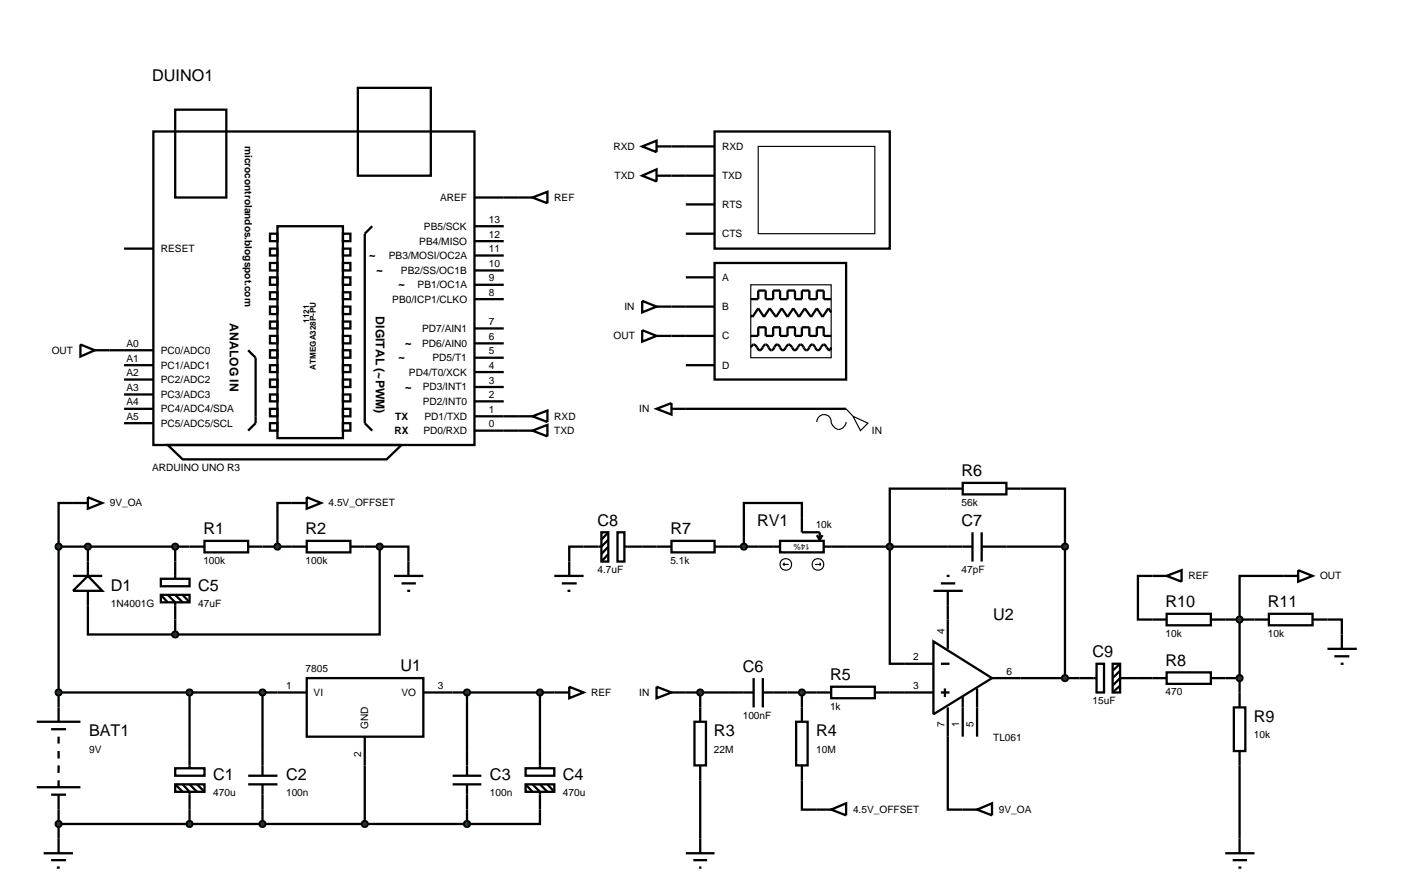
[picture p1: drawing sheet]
<svg xmlns="http://www.w3.org/2000/svg" width="244mm" height="155mm" viewBox="0 0 244 155" stroke-linecap="round" stroke-linejoin="round" font-family="sans-serif">
<g fill="none" stroke="#000" stroke-width=".4">
<path d="M87.7 34.4h2.5M116.9 25.5h2.5M116.9 30.6h2.5M116.9 53.4h2.5M116.9 58.5h2.5M19.1 61h2.5M87.7 72.5h2.5M87.7 75h2.5M119.4 71.2h27.9M10.2 95.2v30.5M10.2 95.2h22.8M12.7 87.6h-2.5v7.6"/>
<path d="M15.3 95.2v2.6M30.5 95.2v2.6M45.7 95.2h5.1M50.8 87.6h-2.5v7.6M63.5 95.2h2.6M66.1 95.2v15.3h-35.6M66.1 95.2h5v2.6M101.6 95.2h-2.5v2.6M111.8 95.2h2.5M126.9 95.2h5.1M139.6 90.2v-2.6h-10.1v7.6M147.3 95.2h17.7"/>
<path d="M165 85.1h-10.1v30.5h2.5M175.2 95.2h10.2M177.7 85.1h7.7v10.1M185.4 95.2v22.9M15.3 105.4v5.1h15.2M30.5 107.9v2.6M53.4 118.1h20.3v10.2h-20.3zM165 105.4v2.5M177.7 118.1h10.2M198.1 118.1h2.5M200.6 100.3h-2.5v7.6h2.5M213.3 118.1h2.5"/>
<path d="M213.3 107.9h5.1M223.5 100.3h-7.7v20.3M231.1 107.9h2.5v2.6M6.4 125.7h7.6M6.4 137.1h7.6M8.9 127h2.6M8.9 138.4h2.6M10.2 120.6h43.2M10.2 128.3v1.2M10.2 130.8v1.3M10.2 133.3v1.3M10.2 135.9v1.2"/>
<path d="M10.2 138.4v7.6M30.5 133.8h5.1v1.3h-5.1zM30.5 136.6h5.1v1.3h-5.1zM30.5 136.6l1.3 1.3M31.8 136.6l1.2 1.3v5.6M33 120.6v13.2M33 136.6l1.3 1.3M34.3 136.6l1.3 1.3M43.2 135.1h5.1M43.2 136.6h5.1M45.7 120.6v14.5M45.7 136.6v6.9"/>
<path d="M63.5 128.3v15.2M73.7 120.6h22.8M81.3 120.6v10.2M94 120.6v10.2M119.4 120.6h7.5M121.9 120.6v2.6M121.9 135.9v10.1M137.1 120.6h5.1M139.6 135.9v5.1h2.6M139.6 120.6v2.6M154.9 120.6h2.5M165 128.3v12.7h2.6"/>
<path d="M215.8 133.3v12.7M10.2 143.5h71.1M81.3 141v2.5M94 141v2.5h-12.7"/>
</g>
<g fill="#004000" stroke="#000" stroke-width=".4">
<path d="M45.4 120.2l.3-.1-.5 .5zM45.7 120.1l.3 .1 .2 .4zM46.2 120.6l-.1 .3-.4 .2zM45.2 120.6l.5 .5-.4-.2z"/>
<path d="M32.7 120.2l.3-.1-.5 .5zM33 120.1l.3 .1 .2 .4zM33 121.1l.5-.5-.1 .3zM32.5 120.6l.5 .5-.4-.2z"/>
</g>
<g fill="#004000">
<path d="M45.7 120.1l.5 .5-.5 .5-.5-.5z"/>
<path d="M32.5 120.6l.5-.5 .5 .5-.5 .5z"/>
</g>
<path d="M78.8 135.1h5M78.8 136.6h5M81.3 130.8v4.3M81.3 136.6v4.4M91.5 133.8h5v1.3h-5zM91.5 136.6h5v1.3h-5zM91.5 136.6l1.2 1.3M92.7 136.6l1.3 1.3v3.1M94 130.8v3M94 136.6l1.3 1.3M95.3 136.6l1.2 1.3" fill="none" stroke="#000" stroke-width=".4"/>
<path d="M80.9 120.3l.4-.2-.5 .5zM81.3 120.1l.3 .1 .2 .4zM81.8 120.6l-.1 .3-.4 .2zM80.8 120.6l.5 .5-.3-.1z" fill="#004000" stroke="#000" stroke-width=".4"/>
<path d="M80.8 120.6l.5-.5 .5 .5-.5 .5z" fill="#004000"/>
<path d="M99.1 119.6l2.5 1-2.5 1zM96.5 120.6h2.6M7.6 148.6h5.1M8.9 149.8h2.6M9.9 151.1h.5M10.2 146v2.6" fill="none" stroke="#000" stroke-width=".4"/>
<path d="M93.6 120.3l.4-.2-.5 .5zM94 120.1l.3 .1 .2 .4zM94.5 120.6l-.1 .3-.4 .2zM93.5 120.6l.5 .5-.3-.1z" fill="#004000" stroke="#000" stroke-width=".4"/>
<path d="M93.5 120.6l.5-.5 .5 .5-.5 .5z" fill="#004000"/>
<g fill="none" stroke="#000" stroke-width=".4">
<path d="M12.7 87.6h2.6M15.3 86.6l2.5 1-2.5 1zM30.5 97.8v3M33 95.2h2.6M35.6 94.2h7.6v2h-7.6zM43.2 95.2h2.5M50.8 87.6h2.6M50.8 95.2h2.6M53.4 94.2h7.6v2h-7.6zM53.4 86.6l2.5 1-2.5 1zM61 95.2h2.5M28 100.8h5v1.3h-5z"/>
<path d="M28 103.6h5v1.3h-5zM28 103.6l1.2 1.3M29.2 103.6l1.3 1.3v3M30.5 103.6l1.3 1.3M31.8 103.6l1.2 1.3M157.4 115.6h5.1M162.5 111.7l10.2 6.4-10.2 6.3zM162.5 102.9h5.1M163.8 115.6h1.5M163.8 101.6h2.5M164.5 119.9v1.5M164.8 100.3h.5"/>
<path d="M165 102.9v2.5M165 107.9v5.1M170.1 119.9v8.4M172.7 118.1h5M120.9 125.7h2v7.6h-2zM121.9 123.2v2.5M121.9 133.3v2.6M138.6 125.7h2v7.6h-2zM139.6 123.2v2.5M139.6 133.3v2.6M157.4 120.6h5.1M163.8 120.6h1.5"/>
<path d="M165 123.2v5.1M167.6 121.4v6.9M167.6 141h2.5M170.1 141l2.6-1.1v2.1z"/>
</g>
<g fill="#004000" stroke="#000" stroke-width=".4">
<path d="M32.7 143.1l.3-.1-.5 .5zM33 143l.4 .2 .1 .3zM33 144l.5-.5-.2 .4zM32.5 143.5l.5 .5-.4-.2z"/>
<path d="M45.4 143.1l.3-.1-.5 .5zM45.7 143l.4 .2 .1 .3zM45.7 144l.5-.5-.2 .4zM45.2 143.5l.5 .5-.3-.1z"/>
<path d="M63.2 143.1l.3-.1-.5 .5zM63.5 143l.4 .2 .1 .3zM63.5 144l.5-.5-.2 .4zM63 143.5l.5 .5-.3-.1z"/>
<path d="M9.9 143.1l.3-.1-.5 .5zM10.2 143l.4 .2 .1 .3zM10.2 144l.5-.5-.2 .4zM9.7 143.5l.5 .5-.4-.2z"/>
<path d="M80.9 143.2l.4-.2-.5 .5zM81.3 143l.4 .2 .1 .3zM81.8 143.5l-.2 .4-.3 .1zM80.8 143.5l.5 .5-.3-.1z"/>
<path d="M9.9 120.2l.3-.1-.5 .5zM10.2 120.1l.3 .1 .2 .4zM10.7 120.6l-.2 .4-.3 .1zM9.7 120.6l.5 .5-.4-.2z"/>
</g>
<g fill="#004000">
<path d="M33 143l.5 .5-.5 .5-.5-.5z"/>
<path d="M45.7 143l.5 .5-.5 .5-.5-.5z"/>
<path d="M63.5 143l.5 .5-.5 .5-.5-.5z"/>
<path d="M10.2 143l.5 .5-.5 .5-.5-.5z"/>
<path d="M81.3 143l.5 .5-.5 .5-.5-.5z"/>
<path d="M9.7 120.6l.5-.5 .5 .5-.5 .5z"/>
</g>
<path d="M15.3 97.8v2.5M71.1 97.8v2.5M12.7 102.9l2.6-2.6 2.5 2.6zM12.7 100.3h5.1M15.3 102.9v2.5M68.6 100.3h5.1M69.9 101.6h2.5M70.9 102.9h.5" fill="none" stroke="#000" stroke-width=".4"/>
<g fill="#004000" stroke="#000" stroke-width=".4">
<path d="M15 94.8l.3-.1-.5 .5zM15.3 94.7l.3 .1 .2 .4zM15.8 95.2l-.1 .3-.4 .2zM14.8 95.2l.5 .5-.4-.2z"/>
<path d="M30.1 94.9l.4-.2-.5 .5zM30.5 94.7l.4 .2 .1 .3zM31 95.2l-.1 .3-.4 .2zM30 95.2l.5 .5-.3-.1z"/>
<path d="M30.1 110.2l.4-.2-.5 .5zM30.5 110l.4 .2 .1 .3zM31 110.5l-.1 .3-.4 .2zM30 110.5l.5 .5-.3-.1z"/>
<path d="M65.8 94.8l.3-.1-.5 .5zM66.1 94.7l.3 .1 .2 .4zM66.6 95.2l-.1 .3-.4 .2zM65.6 95.2l.5 .5-.4-.2z"/>
</g>
<g fill="#004000">
<path d="M15.3 94.7l.5 .5-.5 .5-.5-.5z"/>
<path d="M30 95.2l.5-.5 .5 .5-.5 .5z"/>
<path d="M30 110.5l.5-.5 .5 .5-.5 .5z"/>
<path d="M66.1 94.7l.5 .5-.5 .5-.5-.5z"/>
</g>
<g fill="none" stroke="#000" stroke-width=".4">
<path d="M131.2 118.1v5.1M132.8 118.1v5.1M144.7 119.6h7.6v2h-7.6zM126.9 120.6h4.3M132.8 120.6h4.3M142.2 120.6h2.5M152.3 120.6h2.6M119.4 148.6h5M120.7 149.8h2.4M121.7 151.1h.4M121.9 146v2.6M142.2 141h2.5"/>
<path d="M144.7 141l2.6-1.1v2.1z"/>
</g>
<path d="M139.2 120.3l.4-.2-.5 .5zM139.6 120.1l.4 .2 .1 .3zM140.1 120.6l-.1 .3-.4 .2zM139.1 120.6l.5 .5-.3-.1z" fill="#004000" stroke="#000" stroke-width=".4"/>
<path d="M139.1 120.6l.5-.5 .5 .5-.5 .5z" fill="#004000"/>
<g fill="none" stroke="#000" stroke-width=".4">
<path d="M119.4 58.5h5M119.4 48.3h5M119.4 53.4h5M124.4 45.8h22.9v20.3h-22.9zM130.7 52.1h1.3v-1.5h1.3v1.5h1.3v-1.5h1.2v1.5h1.3v-1.5h1.3v1.5h1.2v-1.5h1.3v1.5h1.3v-1.5h1.2v1.5h1.3M130.7 58.5h1.3v-1.5h1.3v1.5h1.3v-1.5h1.2v1.5h1.3v-1.5h1.3v1.5h1.2v-1.5h1.3v1.5h1.3v-1.5h1.2v1.5h1.3M144.7 54.4l-.5-.7-1 1.5-1-1.5-1 1.5-1.1-1.5-1 1.5-1-1.5-1 1.5-1-1.5-1 1.5-1.1-1.5-1 1.5-1-1.5-1 1.5-.3-.3M119.4 63.6h5M130.7 60.5a.55 .55 0 0 1 .8-.4l.5 .8 .3 .1 .7-.9 .3-.1 .3 .1 .4 .8 .3 .1 .3-.1 .4-.8 .3-.1 .3 .1 .4 .8 .3 .1 .3-.1 .2-.4a.55 .55 0 0 1 .8-.4l.5 .8 .3 .1 .7-.9 .3-.1 .3 .1 .4 .8 .3 .1 .3-.1 .4-.8 .3-.1 .3 .1 .4 .8 .3 .1 .3-.1 .7-.9 .3 .1 .5 .8 .3 .1 .2-.5M165 95.2h4.3M165 85.1h2.6M167.6 84.1h7.6v2h-7.6z"/>
<path d="M169.3 92.7v5.1M170.9 92.7v5.1M170.9 95.2h4.3M175.2 85.1h2.5"/>
</g>
<path d="M130.7 49.6h14v12.7h-14z" fill="none" stroke="#000" stroke-width=".2"/>
<g fill="#004000" stroke="#000" stroke-width=".4">
<path d="M154.5 94.9l.4-.2-.5 .5zM154.9 94.7l.3 .1 .2 .4zM155.4 95.2l-.1 .3-.4 .2zM154.4 95.2l.5 .5-.3-.1z"/>
<path d="M185 94.9l.4-.2-.5 .5zM185.4 94.7l.3 .1 .2 .4zM185.9 95.2l-.1 .3-.4 .2zM184.9 95.2l.5 .5-.4-.2z"/>
</g>
<g fill="#004000">
<path d="M154.4 95.2l.5-.5 .5 .5-.5 .5z"/>
<path d="M184.9 95.2l.5-.5 .5 .5-.5 .5z"/>
</g>
<g fill="none" stroke="#000" stroke-width=".4">
<path d="M99.1 97.8v2.5M104.7 92.7h1.2v5.1h-1.2zM105.9 94l-1.2 1.2h-3.1M105.9 96.5l-1.2 1.3M105.9 95.2l-1.2 1.3M105.9 92.7l-1.2 1.3M107.5 92.7h1.2v5.1h-1.2zM108.7 95.2h3.1M114.3 95.2h2.6M116.9 94.2h7.5v2h-7.5zM124.4 95.2h2.5M96.5 100.3h5.1"/>
<path d="M97.8 101.6h2.6M98.8 102.9h.5M187.9 118.1h3M190.9 115.6h1.3v5h-1.3zM193.7 115.6h1.3v5h-1.3zM195 115.6l-1.3 1.2M195 116.8l-1.3 1.3M195 119.4l-1.3 1.2M198.1 118.1h-3.1l-1.3 1.3M200.6 118.1h2.5M203.1 117.1h7.7v2h-7.7zM210.8 118.1h2.5"/>
</g>
<path d="M185.1 117.7l.3-.1-.5 .5zM185.4 117.6l.4 .2 .1 .3zM185.4 118.6l.5-.5-.2 .4zM184.9 118.1l.5 .5-.3-.1z" fill="#004000" stroke="#000" stroke-width=".4"/>
<path d="M185.4 117.6l.5 .5-.5 .5-.5-.5z" fill="#004000"/>
<path d="M226 99.3l2.5 1-2.5 1zM223.5 100.3h2.5M214.8 123.2h2v7.6h-2zM215.8 120.6v2.6M215.8 130.8v2.5M213.3 148.6h5.1M214.6 149.8h2.5M215.6 151.1h.5M215.8 146v2.6" fill="none" stroke="#000" stroke-width=".4"/>
<path d="M215.5 117.7l.3-.1-.5 .5zM215.8 117.6l.4 .2 .1 .3zM216.3 118.1l-.2 .4-.3 .1zM215.3 118.1l.5 .5-.3-.1z" fill="#004000" stroke="#000" stroke-width=".4"/>
<path d="M215.8 117.6l.5 .5-.5 .5-.5-.5z" fill="#004000"/>
<path d="M114.3 119.6l2.6 1-2.6 1zM116.9 120.6h2.5" fill="none" stroke="#000" stroke-width=".4"/>
<path d="M121.6 120.2l.3-.1-.5 .5zM121.9 120.1l.3 .1 .2 .4zM122.4 120.6l-.2 .4-.3 .1zM121.4 120.6l.5 .5-.4-.2z" fill="#004000" stroke="#000" stroke-width=".4"/>
<path d="M121.9 120.1l.5 .5-.5 .5-.5-.5z" fill="#004000"/>
<path d="M111.8 52.4l2.5 1-2.5 1zM111.8 57.5l2.5 1-2.5 1zM114.3 53.4h2.6M114.3 58.5h2.6M114.3 71.2l2.6-1v2zM116.9 71.2h2.5M132 95.2h3.8M135.8 94.2h7.6v2h-7.6zM139.6 90.2v2.5h3.1v1.3M142.2 93.2l.5 .8M143.2 93.2l-.5 .8M143.4 95.2h3.9" fill="none" stroke="#000" stroke-width=".4"/>
<g fill="none" stroke="#000" stroke-width=".2">
<path d="M136.3 98.3l.3 .2M136.3 98.3h1M136.6 98l-.3 .3M141.9 98.3h1M142.7 98l.2 .3M142.9 98.3l-.2 .2"/>
<circle cx="136.8" cy="98.3" r="1.01"/>
<circle cx="142.4" cy="98.3" r="1.01"/>
</g>
<path d="M129.1 94.9l.4-.2-.5 .5zM129.5 94.7l.3 .1 .2 .4zM130 95.2l-.1 .3-.4 .2zM129 95.2l.5 .5-.3-.1z" fill="#004000" stroke="#000" stroke-width=".4"/>
<path d="M129 95.2l.5-.5 .5 .5-.5 .5z" fill="#004000"/>
<g fill="none" stroke="#000" stroke-width=".4">
<path d="M119.4 25.5h5M119.4 35.6h5M119.4 30.6h5M124.4 22.9h30.5v20.4h-30.5zM119.4 40.7h5M200.6 100.3h2.5M200.6 107.9h2.5M203.1 106.9h7.7v2h-7.7zM203.1 100.3l2.6-1v2zM210.8 107.9h2.5M218.4 107.9h2.5M220.9 106.9h7.6v2h-7.6z"/>
<path d="M228.5 107.9h2.6M231.1 113h5.1M232.3 114.3h2.6M233.4 115.6h.5M233.6 110.5v2.5"/>
</g>
<path d="M132 25.5h20.3v15.2h-20.3z" fill="none" stroke="#000" stroke-width=".2"/>
<path d="M215.4 107.6l.4-.2-.5 .5zM215.8 107.4l.3 .1 .2 .4zM216.3 107.9l-.1 .3-.4 .2zM215.3 107.9l.5 .5-.4-.2z" fill="#004000" stroke="#000" stroke-width=".4"/>
<path d="M215.3 107.9l.5-.5 .5 .5-.5 .5z" fill="#004000"/>
<g fill="none" stroke="#000" stroke-width=".4">
<path d="M30.5 19.1h8.9v15.3h-8.9zM62.3 15.3h12.7v15.3h-12.7zM26.7 22.9h55.9v54.6h-55.9zM48.3 39.4h11.4v36.9h-11.4zM64.8 39.4l-1.3 1.3v33l1.3 1.3M82.6 39.4h5.1M82.6 34.4h5.1M90.2 34.4h2.5M92.7 34.4l2.6-1v2zM111.8 25.5l2.5-1v2zM111.8 30.6l2.5-1.1v2.1zM114.3 25.5h2.6"/>
<path d="M114.3 30.6h2.6M21.6 43.3h5.1M47 40.7h1.3v1.3h-1.3zM47 43.3h1.3v1.2h-1.3zM47 45.8h1.3v1.3h-1.3zM47 48.3h1.3v1.3h-1.3zM47 50.9h1.3v1.2h-1.3zM47 53.4h1.3v1.3h-1.3zM47 56h1.3v1.2h-1.3zM47 58.5h1.3v1.3h-1.3zM59.7 40.7h1.3v1.3h-1.3zM59.7 43.3h1.3v1.2h-1.3z"/>
<path d="M59.7 45.8h1.3v1.3h-1.3zM59.7 48.3h1.3v1.3h-1.3zM59.7 50.9h1.3v1.2h-1.3zM59.7 53.4h1.3v1.3h-1.3zM59.7 56h1.3v1.2h-1.3zM59.7 58.5h1.3v1.3h-1.3zM82.6 59.8h5.1M82.6 57.2h5.1M82.6 52.1h5.1M82.6 49.6h5.1M82.6 47.1h5.1M82.6 44.5h5.1"/>
<path d="M82.6 42h5.1M14 60l2.5 1-2.5 1.1zM16.5 61h2.6M21.6 73.7h5.1M21.6 71.2h5.1M21.6 68.7h5.1M21.6 66.1h5.1M21.6 63.6h5.1M21.6 61h5.1M29.2 77.5h40.7l-2.6 2.5h-35.5zM43.2 61l1.3 1.3v11.4l-1.3 1.3M47 61h1.3v1.3h-1.3z"/>
<path d="M47 63.6h1.3v1.2h-1.3zM47 66.1h1.3v1.3h-1.3zM47 68.7h1.3v1.2h-1.3zM47 71.2h1.3v1.3h-1.3zM47 73.7h1.3v1.3h-1.3zM59.7 61h1.3v1.3h-1.3zM59.7 63.6h1.3v1.2h-1.3zM59.7 66.1h1.3v1.3h-1.3zM59.7 68.7h1.3v1.2h-1.3zM59.7 71.2h1.3v1.3h-1.3zM59.7 73.7h1.3v1.3h-1.3zM82.6 75h5.1"/>
<path d="M82.6 72.5h5.1M82.6 69.9h5.1M82.6 67.4h5.1M82.6 64.8h5.1M82.6 62.3h5.1M90.2 75h2.5M90.2 72.5h2.5M92.7 72.5l2.6-1v2zM92.7 75l2.6-1v2z"/>
</g>
<path d="M142.2 73.5a1.25 1.25 0 0 1 1.3-1.3 1.25 1.25 0 0 1 1.2 1.3 1.29 1.29 0 0 0 1.1 1.2 1.29 1.29 0 0 0 1.4-.9l.1-.3M147.3 71.2l1.2 1.3M148.5 72.5l2.6 1.2-1.3 1.3z" fill="none" stroke="#000" stroke-width=".2"/>
<g fill="#004000" stroke="#000" stroke-width=".4">
<path d="M48 94.8l.3-.1-.5 .5zM48.3 94.7l.3 .1 .2 .4zM48.8 95.2l-.2 .4-.3 .1zM47.8 95.2l.5 .5-.4-.2z"/>
<path d="M9.9 94.8l.3-.1-.5 .5zM10.2 94.7l.3 .1 .2 .4zM10.2 95.7l.5-.5-.2 .4zM9.7 95.2l.5 .5-.4-.2z"/>
</g>
<g fill="#004000">
<path d="M48.3 94.7l.5 .5-.5 .5-.5-.5z"/>
<path d="M10.2 94.7l.5 .5-.5 .5-.5-.5z"/>
</g>
<g font-size="2.8">
<text x="26.5" y="14.2">DUINO1</text>
<text x="167.4" y="83">R6</text>
<text x="35.4" y="93.1">R1</text>
<text x="53.2" y="93.1">R2</text>
<text x="104" y="91.6">C8</text>
<text x="116.7" y="93.1">R7</text>
<text x="131.8" y="91.6">RV1</text>
<text x="167.4" y="91.6">C7</text>
<text x="19.3" y="102.9">D1</text>
<text x="34.5" y="102.9">C5</text>
<text x="202.9" y="105.8">R10</text>
<text x="220.7" y="105.8">R11</text>
<text x="172.9" y="108.1">U2</text>
<text x="69.7" y="116.9">U1</text>
<text x="129.3" y="117">C6</text>
<text x="144.5" y="118.5">R5</text>
<text x="190.2" y="114.4">C9</text>
<text x="202.9" y="116">R8</text>
<text x="218.3" y="125.8">R9</text>
<text x="15.5" y="128.3">BAT1</text>
<text x="124.3" y="128.3">R3</text>
<text x="142.1" y="128.3">R4</text>
<text x="37.1" y="135.9">C1</text>
<text x="49.8" y="135.9">C2</text>
<text x="85.3" y="135.9">C3</text>
<text x="98" y="135.9">C4</text>
</g>
<g font-size="2.1">
<text x="64.2" y="45.1">~</text>
<text x="65.5" y="47.7">~</text>
<text x="69.3" y="50.2">~</text>
<text x="40" y="56.3" transform="rotate(90 40 56.3)">ANALOG IN</text>
<text x="65.4" y="55.1" transform="rotate(90 65.4 55.1)">DIGITAL (~PWM)</text>
<text x="69.3" y="62.9">~</text>
<text x="70.5" y="60.4">~</text>
<text x="70.5" y="68">~</text>
</g>
<g font-size="1.8">
<text x="42.6" y="25.4" transform="rotate(90 42.6 25.4)">microcontrolandos.blogspot.com</text>
<text x="106.8" y="26.1">RXD</text>
<text x="125.7" y="26.1">RXD</text>
<text x="76.6" y="35">AREF</text>
<text x="96.5" y="35">REF</text>
<text x="107" y="31.2">TXD</text>
<text x="125.7" y="31.2">TXD</text>
<text x="73.8" y="40">PB5/SCK</text>
<text x="85.1" y="41.4">12</text>
<text x="85.1" y="38.8">13</text>
<text x="125.7" y="36.2">RTS</text>
<text x="125.7" y="41.3">CTS</text>
<text x="28" y="43.9">RESET</text>
<text x="67.7" y="45.1">PB3/MOSI/OC2A</text>
<text x="69.8" y="47.7">PB2/SS/OC1B</text>
<text x="73" y="42.6">PB4/MISO</text>
<text x="85.1" y="46.5">10</text>
<text x="85.1" y="43.9">11</text>
<text x="68.3" y="52.7">PB0/ICP1/CLKO</text>
<text x="72.7" y="50.2">PB1/OC1A</text>
<text x="85.1" y="51.5">8</text>
<text x="85.1" y="49">9</text>
<text x="108.7" y="54">IN</text>
<text x="125.7" y="48.9">A</text>
<text x="125.7" y="54">B</text>
<text x="73.5" y="57.8">PD7/AIN1</text>
<text x="85.1" y="59.2">6</text>
<text x="85.1" y="56.6">7</text>
<text x="106.8" y="59.1">OUT</text>
<text x="125.7" y="59.1">C</text>
<text x="9" y="61.6">OUT</text>
<text x="22" y="65.5">A2</text>
<text x="22" y="63">A1</text>
<text x="22" y="60.4">A0</text>
<text x="28" y="64.2">PC1/ADC1</text>
<text x="28" y="61.6">PC0/ADC0</text>
<text x="71.2" y="65.4">PD4/T0/XCK</text>
<text x="73.5" y="60.4">PD6/AIN0</text>
<text x="75.3" y="62.9">PD5/T1</text>
<text x="85.1" y="64.2">4</text>
<text x="85.1" y="61.7">5</text>
<text x="125.7" y="64.2">D</text>
<text x="22" y="70.6">A4</text>
<text x="22" y="68.1">A3</text>
<text x="28" y="71.8">PC4/ADC4/SDA</text>
<text x="28" y="69.3">PC3/ADC3</text>
<text x="28" y="66.7">PC2/ADC2</text>
<text x="73.6" y="70.5">PD2/INT0</text>
<text x="73.6" y="68">PD3/INT1</text>
<text x="85.1" y="71.9">1</text>
<text x="85.1" y="69.3">2</text>
<text x="85.1" y="66.8">3</text>
<text x="111.3" y="71.8">IN</text>
<text x="22" y="73.1">A5</text>
<text x="28" y="74.3">PC5/ADC5/SCL</text>
<text x="68.7" y="75.6">RX</text>
<text x="68.8" y="73.1">TX</text>
<text x="73.7" y="75.6">PD0/RXD</text>
<text x="73.9" y="73.1">PD1/TXD</text>
<text x="85.1" y="74.4">0</text>
<text x="96.5" y="73.1">RXD</text>
<text x="96.5" y="75.6">TXD</text>
<text x="151.8" y="75.6">IN</text>
<text x="26.5" y="82">ARDUINO UNO R3</text>
<text x="19.1" y="88.2">9V_OA</text>
<text x="57.2" y="88.2">4.5V_OFFSET</text>
<text x="167.4" y="88.1">56k</text>
<text x="142" y="91.9">10k</text>
<text x="35.4" y="98.2">100k</text>
<text x="53.2" y="98.2">100k</text>
<text x="104" y="99.8">4.7uF</text>
<text x="116.7" y="98.2">5.1k</text>
<text x="167.4" y="99.8">47pF</text>
<text x="206.9" y="100.9">REF</text>
<text x="229.8" y="100.9">OUT</text>
<text x="19.3" y="105.7">1N4001G</text>
<text x="34.5" y="105.7">47uF</text>
<text x="164.4" y="110.5" transform="rotate(-90 164.4 110.5)">4</text>
<text x="202.9" y="110.9">10k</text>
<text x="220.7" y="110.9">10k</text>
<text x="49.8" y="120">1</text>
<text x="53.2" y="117.1">7805</text>
<text x="76.2" y="120">3</text>
<text x="159" y="120">3</text>
<text x="159" y="115">2</text>
<text x="175.2" y="117.5">6</text>
<text x="54.6" y="121.2">VI</text>
<text x="69.9" y="121.2">VO</text>
<text x="102.9" y="121.2">REF</text>
<text x="111.3" y="121.2">IN</text>
<text x="129.3" y="125.2">100nF</text>
<text x="144.5" y="123.6">1k</text>
<text x="190.2" y="122.6">15uF</text>
<text x="202.9" y="121.1">470</text>
<text x="15.5" y="131.1">9V</text>
<text x="62.9" y="131.8" transform="rotate(-90 62.9 131.8)">2</text>
<text x="64.1" y="127" transform="rotate(-90 64.1 127)">GND</text>
<text x="124.3" y="131.1">22M</text>
<text x="142.1" y="131.1">10M</text>
<text x="164.4" y="126.7" transform="rotate(-90 164.4 126.7)">7</text>
<text x="167" y="126.7" transform="rotate(-90 167 126.7)">1</text>
<text x="169.5" y="126.7" transform="rotate(-90 169.5 126.7)">5</text>
<text x="172.9" y="129">TL061</text>
<text x="218.3" y="128.6">10k</text>
<text x="37.1" y="138.7">470u</text>
<text x="49.8" y="138.7">100n</text>
<text x="85.3" y="138.7">100n</text>
<text x="98" y="138.7">470u</text>
<text x="148.5" y="141.6">4.5V_OFFSET</text>
<text x="173.9" y="141.6">9V_OA</text>
</g>
<g font-size="1.4">
<text x="53.8" y="56.2" transform="rotate(-90 53.8 56.2)">1121</text>
<text x="55" y="64.4" transform="rotate(-90 55 64.4)">ATMEGA328P-PU</text>
<text x="141" y="94.8" transform="rotate(-180 141 94.8)">14%</text>
</g>
</svg>
